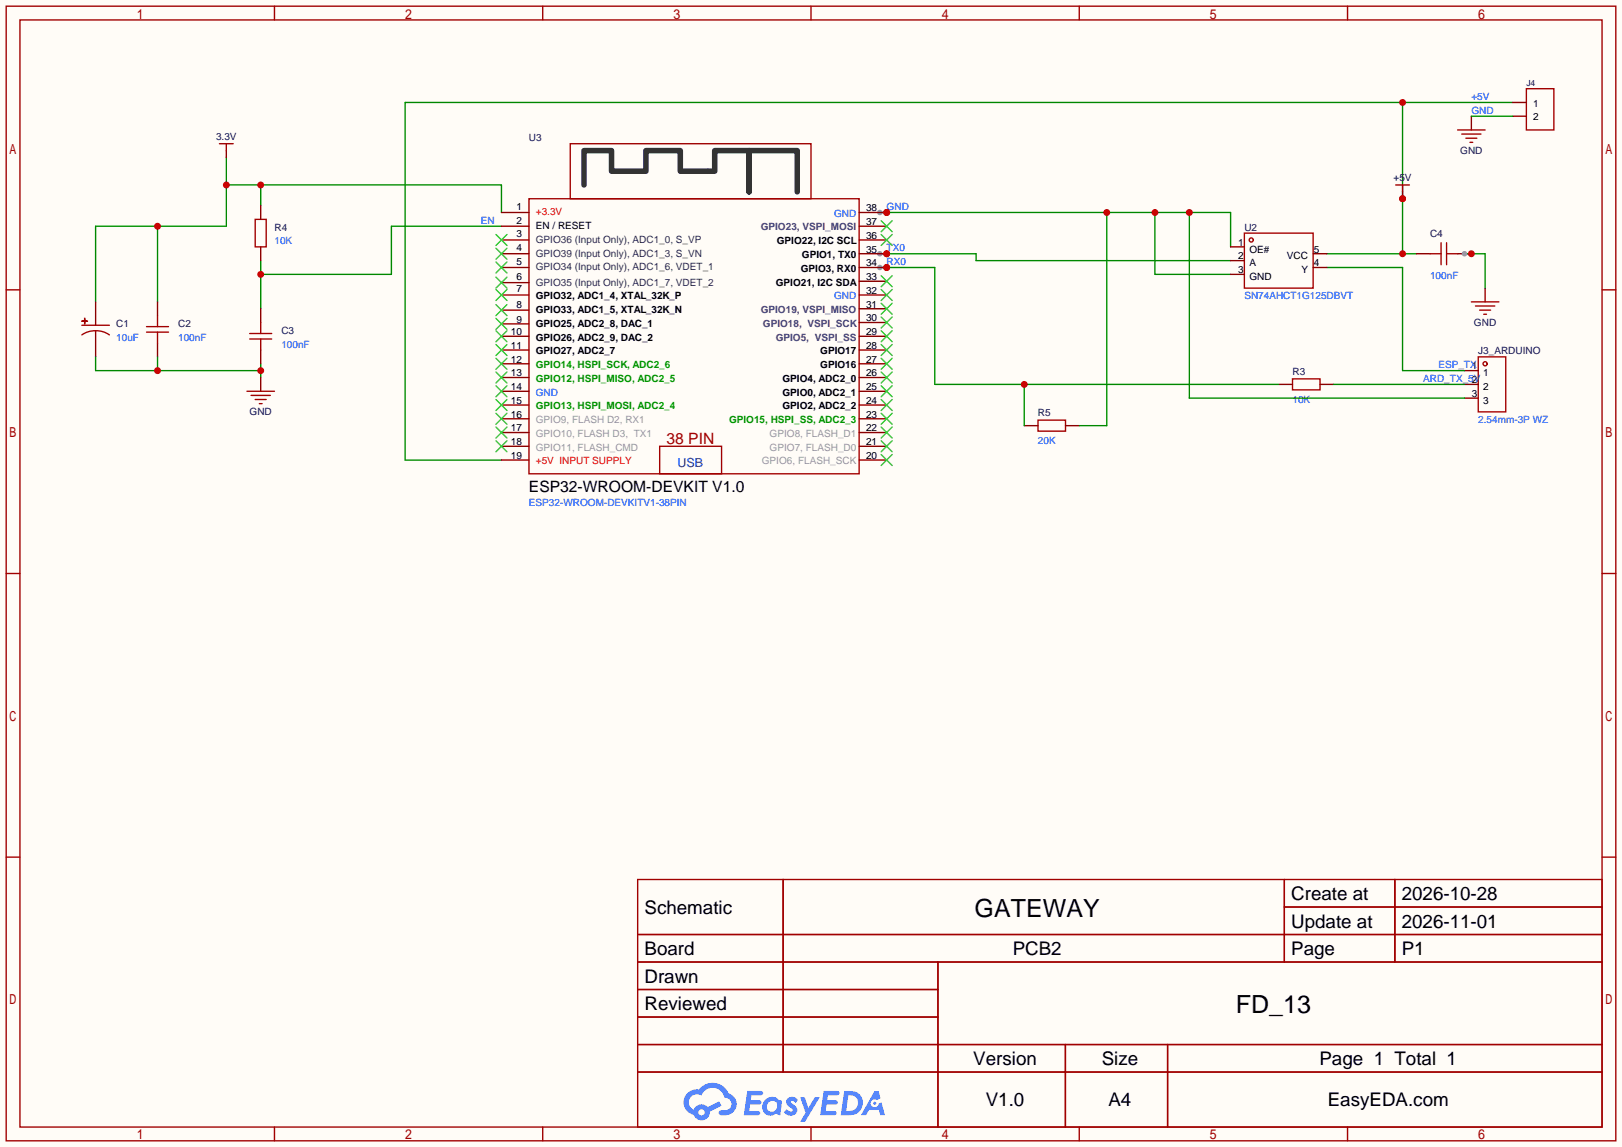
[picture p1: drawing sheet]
<svg xmlns="http://www.w3.org/2000/svg" width="299mm" height="212mm" viewBox="0 0 299 212" stroke-linecap="round" stroke-linejoin="round" font-family="sans-serif">
<path d="M0 0h299.5v211.8h-299.5z" fill="#fffcf7"/>
<g fill="none" stroke="#a10000" stroke-width=".25">
<path d="M1.1 1.1h297.2v209.6h-297.2zM3.7 3.7h292.1v204.5h-292.1zM50.7 1.1v2.6M100.2 1.1v2.6M149.7 1.1v2.6M199.3 1.1v2.6M248.8 1.1v2.6M1.1 53.5h2.6M295.8 53.5h2.5M1.1 105.9h2.6M295.8 105.9h2.5M1.1 158.3h2.6"/>
<path d="M295.8 158.3h2.5M117.7 162.4h178.1v45.8h-178.1zM117.7 172.6h178.1M117.7 177.7h178.1M144.6 162.4v35.6M173.2 177.7v30.5M237.1 162.4v15.3M237.1 167.5h58.7M257.5 162.4v15.3M117.7 182.8h55.5M117.7 192.9h178.1M117.7 187.8h55.5"/>
<path d="M117.7 198h178.1M196.7 192.9v15.3M215.6 192.9v15.3M50.7 208.2v2.5M100.2 208.2v2.5M149.7 208.2v2.5M199.3 208.2v2.5M248.8 208.2v2.5"/>
</g>
<g fill="#5487ff">
<path d="M145.5 202.8a1.3 1.3 0 0 1 1.8 .3l-.4 .6a.54 .54 0 0 0-.9-.2l.1 .2a1.58 1.58 0 0 1 1.1 1.6 1.43 1.43 0 0 1-2.5 .1l.5-.6a.64 .64 0 0 0 .5 .5 .64 .64 0 0 0 .7-.3l-.2-.2a1.6 1.6 0 0 1-1-1.6z"/>
<path d="M147.7 202.7h.9l.7 1.9 1.1-1.9h.9l-2.7 4.5h-.9l1-1.7z"/>
<path d="M138 201.5h1.6a1.31 1.31 0 0 1 1.2 .2 .4 .4 0 0 1-.3 .6h-1.8l-.1 .9h1.6a.4 .4 0 0 1 .4 .4 .4 .4 0 0 1-.4 .4h-1.7l-.2 1.2h.8a1.23 1.23 0 0 1 1.2 .2 .39 .39 0 0 1-.3 .6h-2.7z"/>
<path d="M152.1 201.5h1.6a1.32 1.32 0 0 1 1.3 .2 .39 .39 0 0 1-.4 .6h-1.7l-.2 .9h1.7a.4 .4 0 0 1 .3 .4 .4 .4 0 0 1-.4 .4h-1.7l-.2 1.2h.8a1.23 1.23 0 0 1 1.2 .2 .39 .39 0 0 1-.3 .6h-2.7z"/>
<path d="M161.5 201.5h.7l.4 1.3-.7 .4a.75 .75 0 0 0-1.1 .3 .75 .75 0 0 0 .5 1 .75 .75 0 0 0 .9-.6l.6-.3 .6 2.4h-.9l-.2-1h-1.9l-.5 1h-.9z"/>
<path d="M155.9 201.5l-.7 4.5h1.5a2.27 2.27 0 0 0 2.6-2.3 2.27 2.27 0 0 0-2.7-2.2zM156.6 202.3a1.5 1.5 0 0 1 1.8 1.5 1.5 1.5 0 0 1-1.9 1.4h-.3z"/>
<path d="M141.3 203.1a1.62 1.62 0 0 0-.4 2.1 1.62 1.62 0 0 0 2 .7l.4-.3 .3 .3 .5 .1 .3-2.5-.2-.3h-.4a1.58 1.58 0 0 0-2.5-.1zM141.9 203.6a.99 .99 0 0 1 1.6 .3 .99 .99 0 0 1-.9 1.4 .94 .94 0 0 1-1-.5 .94 .94 0 0 1 .3-1.2z"/>
<path d="M126.9 201.9a2.37 2.37 0 0 0 1.2 4 1.54 1.54 0 0 0 1.7 1 1.54 1.54 0 0 0 1.3-1.6l2.1-1.1-.5-.8-2 1.1a1.57 1.57 0 0 0-2.6 .4 1.5 1.5 0 0 1-.8-2.1 1.5 1.5 0 0 1 2.2-.5 2.23 2.23 0 0 1 2.3-1.4 2.23 2.23 0 0 1 2 1.8 1.16 1.16 0 0 1 1.2 1.1 1.16 1.16 0 0 1-1 1.3h-.7a.47 .47 0 0 0-.6 .3 .47 .47 0 0 0 .4 .6 2.23 2.23 0 0 0 2.3-.7 2.23 2.23 0 0 0 .4-2.3 2.16 2.16 0 0 0-1.3-1.1 3.2 3.2 0 0 0-5.4-.7l-1.2 .1zM129 205.4a.58 .58 0 0 1 1.1 0 .58 .58 0 0 1-1.1 0z"/>
<circle cx="161.5" cy="203.8" r=".28"/>
</g>
<path d="M41.8 29.1v12.7h-24.1v14M41.8 34.2h50.8v5M48.1 34.2v3.8M29.1 41.8v14" fill="none" stroke="#008700" stroke-width=".25"/>
<g fill="#c00">
<circle cx="41.8" cy="34.2" r=".63"/>
<circle cx="29.1" cy="41.8" r=".63"/>
<circle cx="48.1" cy="34.2" r=".63"/>
</g>
<path d="M17.7 55.8v4.3M29.1 55.8v2.5M17.7 61.1v4.8M29.1 63.4v2.5M189.1 78.6h2.5M196.7 78.6h2.6M236.1 71h2.5M243.7 71h2.6M270.4 68.5h2.5M270.4 71h2.5M270.4 73.5h2.5" fill="none" stroke="#870000" stroke-width=".25"/>
<g fill="none" stroke="#a10000" stroke-width=".25">
<path d="M15.1 59.3h1zM15.6 58.8v1zM29.1 58.3v2M15.1 61.8a4.6 4.6 0 0 1 5.1 0M15.1 60.1h5.1M27.1 61.3h4M27.1 60.3h4M29.1 61.3v2.1M191.6 77.6h5.1v2h-5.1zM238.6 70h5.1v2h-5.1zM272.9 65.9h5.1v10.2h-5.1z"/>
<circle cx="274.2" cy="67.2" r=".38"/>
</g>
<path d="M162.4 49.4h10.2v21.6h63.5M189.1 71v7.6" fill="none" stroke="#008700" stroke-width=".25"/>
<g fill="#c00">
<circle cx="189.1" cy="71" r=".63"/>
<circle cx="163.7" cy="49.4" r=".63"/>
</g>
<circle cx="162.4" cy="49.4" r=".51" fill="#999"/>
<path d="M162.4 39.2h64.8v6.4M204.3 39.2v39.4h-5M213.2 39.2v11.5h14M219.6 39.2v34.3h50.8" fill="none" stroke="#008700" stroke-width=".25"/>
<g fill="#c00">
<circle cx="213.2" cy="39.2" r=".63"/>
<circle cx="219.6" cy="39.2" r=".63"/>
<circle cx="204.3" cy="39.2" r=".63"/>
<circle cx="163.7" cy="39.2" r=".63"/>
</g>
<circle cx="162.4" cy="39.2" r=".51" fill="#999"/>
<path d="M17.7 65.9v2.6h30.4M29.1 65.9v2.6M48.1 67.2v2.5" fill="none" stroke="#008700" stroke-width=".25"/>
<g fill="#c00">
<circle cx="48.1" cy="68.5" r=".63"/>
<circle cx="29.1" cy="68.5" r=".63"/>
</g>
<path d="M48.1 48.1v8.9M92.6 41.8h-20.3v8.9h-24.2" fill="none" stroke="#008700" stroke-width=".25"/>
<circle cx="48.1" cy="50.7" r=".63" fill="#c00"/>
<path d="M259 18.9v28M279.3 18.9h-204.5v66.1h17.8M245 46.9h16.5" fill="none" stroke="#008700" stroke-width=".25"/>
<g fill="#c00">
<circle cx="259" cy="18.9" r=".63"/>
<circle cx="259" cy="36.7" r=".63"/>
<circle cx="259" cy="46.9" r=".63"/>
</g>
<path d="M41.8 27.8v1.3M48.1 38v2.5M48.1 45.6v2.5M48.1 57v2.6M261.5 46.9h2.5M269.1 46.9h2.6M48.1 64.6v2.6" fill="none" stroke="#870000" stroke-width=".25"/>
<path d="M40.5 26.5h2.6M41.8 26.5v1.3M47.1 40.5h2v5.1h-2zM48.1 59.6v2M264 46.9h2.1M266.1 44.8v4.1M267.1 46.9h2M267.1 44.8v4.1M46.1 61.6h4.1M46.1 62.6h4.1M48.1 62.6v2" fill="none" stroke="#a10000" stroke-width=".25"/>
<path d="M162.4 46.9h17.8v1.2h47" fill="none" stroke="#008700" stroke-width=".25"/>
<circle cx="163.7" cy="46.9" r=".63" fill="#c00"/>
<circle cx="162.4" cy="46.9" r=".51" fill="#999"/>
<path d="M245 49.4h14v19.1h11.4M270.4 46.9h3.8v6.3M246.3 71h24.1" fill="none" stroke="#008700" stroke-width=".25"/>
<path d="M271.7 21.5v2.5M227.2 45.6h2.5M227.2 48.1h2.5M227.2 50.7h2.5M242.4 49.4h2.6M242.4 46.9h2.6M274.2 53.2v2.6" fill="none" stroke="#870000" stroke-width=".25"/>
<g fill="none" stroke="#a10000" stroke-width=".25">
<path d="M269.1 24h5.1M269.9 24.8h3.5M270.6 25.5h2.1M271.4 26.3h.5M229.7 43.1h12.7v10.1h-12.7zM271.7 55.8h5M272.4 56.5h3.6M273.2 57.3h2M273.9 58h.5"/>
<circle cx="231" cy="44.3" r=".38"/>
</g>
<circle cx="271.7" cy="46.9" r=".63" fill="#c00"/>
<circle cx="270.4" cy="46.9" r=".51" fill="#999"/>
<path d="M259 35.4v1.3" fill="none" stroke="#870000" stroke-width=".25"/>
<circle cx="259" cy="36.7" r=".63" fill="#c00"/>
<path d="M281.8 16.4h5.1v7.6h-5.1zM97.7 36.7h60.9v50.8h-60.9zM257.7 34.2h2.5M259 34.2v1.2" fill="none" stroke="#a10000" stroke-width=".25"/>
<g fill="none" stroke="#870000" stroke-width=".25">
<path d="M279.3 18.9h2.5M92.6 39.2h5.1M279.3 21.5h2.5M92.6 41.8h5.1M92.6 44.3h5.1M92.6 46.9h5.1M92.6 49.4h5.1M92.6 52.2h5.1M92.6 54.5h5.1M92.6 57.3h5.1M92.6 59.8h5.1M158.6 49.4h5.1"/>
<path d="M158.6 54.5h5.1M158.6 59.6h5.1M158.6 57h5.1M158.6 51.9h5.1M92.6 62.1h5.1M92.6 64.6h5.1M92.6 67.2h5.1M92.6 69.7h5.1M92.6 72.3h5.1M92.6 74.8h5.1M92.6 77.3h5.1M92.6 79.9h5.1"/>
<path d="M158.6 62.1h5.1M158.6 64.6h5.1M158.6 67.2h5.1M158.6 69.7h5.1M158.6 72.3h5.1M158.6 74.8h5.1M158.6 77.3h5.1M158.6 79.9h5.1M92.6 82.4h5.1M92.6 85h5.1M158.6 82.4h5.1M158.6 85h5.1"/>
</g>
<path d="M271.7 21.5h7.6" fill="none" stroke="#008700" stroke-width=".25"/>
<g fill="none" stroke="#3c3" stroke-width=".25">
<path d="M91.6 43.3l2 2M91.6 45.8l2 2.1M91.6 48.4l2 2M91.6 51.2l2 2M91.6 53.5l2 2M91.6 56.3l2 2M91.6 58.8l2 2M93.6 43.3l-2 2M93.6 45.8l-2 2.1M93.6 48.4l-2 2M93.6 51.2l-2 2M93.6 53.5l-2 2"/>
<path d="M93.6 56.3l-2 2M93.6 58.8l-2 2M162.7 58.5l2 2.1M162.7 56l2 2M162.7 53.5l2 2M162.7 50.9l2 2.1M164.7 58.5l-2 2.1M164.7 56l-2 2M164.7 53.5l-2 2M164.7 50.9l-2 2.1M91.6 61.1l2 2M91.6 63.6l2 2.1"/>
<path d="M91.6 66.2l2 2M91.6 68.7l2 2M91.6 71.2l2 2.1M91.6 73.8l2 2M91.6 76.3l2 2.1M91.6 78.9l2 2M93.6 61.1l-2 2M93.6 63.6l-2 2.1M93.6 66.2l-2 2M93.6 68.7l-2 2M93.6 71.2l-2 2.1M93.6 73.8l-2 2"/>
<path d="M93.6 76.3l-2 2.1M93.6 78.9l-2 2M162.7 78.9l2 2M162.7 76.3l2 2.1M162.7 73.8l2 2M162.7 71.2l2 2.1M162.7 68.7l2 2M162.7 66.2l2 2M162.7 63.6l2 2.1M162.7 61.1l2 2M164.7 78.9l-2 2M164.7 76.3l-2 2.1"/>
<path d="M164.7 73.8l-2 2M164.7 71.2l-2 2.1M164.7 68.7l-2 2M164.7 66.2l-2 2M164.7 63.6l-2 2.1M164.7 61.1l-2 2M91.6 81.4l2 2M93.6 81.4l-2 2M162.7 83.9l2 2.1M162.7 81.4l2 2M164.7 83.9l-2 2.1M164.7 81.4l-2 2"/>
</g>
<circle cx="163.7" cy="49.4" r=".63" fill="#c00"/>
<path d="M158.6 46.9h5.1" fill="none" stroke="#870000" stroke-width=".25"/>
<circle cx="163.7" cy="46.9" r=".63" fill="#c00"/>
<path d="M158.6 39.2h5.1M158.6 44.3h5.1M158.6 41.8h5.1" fill="none" stroke="#870000" stroke-width=".25"/>
<path d="M162.7 43.3l2 2M162.7 40.8l2 2M164.7 43.3l-2 2M164.7 40.8l-2 2" fill="none" stroke="#3c3" stroke-width=".25"/>
<circle cx="163.7" cy="39.2" r=".63" fill="#c00"/>
<path d="M105.3 26.5h44.4v10.2h-44.4zM45.6 72.3h5.1M46.4 73h3.5M47.1 73.8h2M47.9 74.5h.5M121.8 82.4h11.4v5.1h-11.4z" fill="none" stroke="#a10000" stroke-width=".25"/>
<path d="M107.8 34.2v-6.4h5.1v3.8h6.4v-3.8h6.3v3.8h6.4v-3.8h6.3v7.6v-7.6h8.9v7.6" fill="none" stroke="#333" stroke-width="1"/>
<path d="M48.1 69.7v2.6" fill="none" stroke="#870000" stroke-width=".25"/>
<g font-size="4.6">
<text x="179.9" y="169.4">GATEWAY</text>
<text x="228.2" y="187.1">FD_13</text>
</g>
<g font-size="3.5">
<text x="238.4" y="166.2">Create at</text>
<text x="258.8" y="166.2">2026-10-28</text>
<text x="119" y="168.8">Schematic</text>
<text x="238.4" y="171.3">Update at</text>
<text x="258.8" y="171.3">2026-11-01</text>
<text x="119" y="176.4">Board</text>
<text x="187" y="176.4">PCB2</text>
<text x="238.4" y="176.4">Page</text>
<text x="258.8" y="176.4">P1</text>
<text x="119" y="181.5">Drawn</text>
<text x="119" y="186.6">Reviewed</text>
<text x="179.7" y="196.7">Version</text>
<text x="203.4" y="196.7">Size</text>
<text x="243.6" y="196.7">Page 1 Total 1</text>
<text x="182" y="204.3">V1.0</text>
<text x="204.7" y="204.3">A4</text>
<text x="245.1" y="204.3">EasyEDA.com</text>
</g>
<text font-size="2.9" fill="#a00000" x="123.1" y="82">38 PIN</text>
<text font-size="2.9" x="97.7" y="90.9">ESP32-WROOM-DEVKIT V1.0</text>
<text font-size="2.3" fill="#00c" x="125.1" y="86.3">USB</text>
<g font-size="1.8" fill="#00f">
<text x="271.7" y="18.5">+5V</text>
<text x="271.7" y="21">GND</text>
<text x="88.8" y="41.3">EN</text>
<text x="154" y="40">GND</text>
<text x="163.7" y="38.8">GND</text>
<text x="50.7" y="45.1">10K</text>
<text x="163.7" y="46.4">TX0</text>
<text x="163.7" y="48.9">RX0</text>
<text x="264" y="51.5">100nF</text>
<text x="154" y="55.3">GND</text>
<text x="229.7" y="55.3">SN74AHCT1G125DBVT</text>
<text x="21.5" y="62.9">10uF</text>
<text x="32.9" y="62.9">100nF</text>
<text x="51.9" y="64.2">100nF</text>
<text x="262.8" y="70.5">ARD_TX_5V</text>
<text x="265.6" y="68">ESP_TX</text>
<text x="98.9" y="73.1">GND</text>
<text x="238.6" y="74.3">10K</text>
<text x="191.6" y="82">20K</text>
<text x="272.9" y="78.2">2.54mm-3P WZ</text>
<text x="97.7" y="93.4">ESP32-WROOM-DEVKITV1-38PIN</text>
</g>
<g font-size="1.8">
<text x="283.1" y="19.7">1</text>
<text x="283.1" y="22.2">2</text>
<text x="95.4" y="38.8">1</text>
<text x="95.4" y="41.3">2</text>
<text x="159.9" y="41.6">37</text>
<text x="159.9" y="39">38</text>
<text x="95.4" y="43.9">3</text>
<text x="95.4" y="46.4">4</text>
<text x="98.9" y="42.3">EN / RESET</text>
<text x="143.4" y="45.1">GPIO22, I2C SCL</text>
<text x="148.1" y="47.6">GPIO1, TX0</text>
<text x="159.9" y="46.6">35</text>
<text x="159.9" y="44.1">36</text>
<text x="228.6" y="45.4">1</text>
<text x="228.6" y="47.9">2</text>
<text x="230.7" y="46.6">OE#</text>
<text x="237.6" y="47.9">VCC</text>
<text x="242.6" y="46.6">5</text>
<text x="95.4" y="48.9">5</text>
<text x="95.4" y="51.7">6</text>
<text x="143.2" y="52.7">GPIO21, I2C SDA</text>
<text x="147.8" y="50.2">GPIO3, RX0</text>
<text x="159.9" y="51.7">33</text>
<text x="159.9" y="49.2">34</text>
<text x="228.6" y="50.4">3</text>
<text x="230.7" y="49.2">A</text>
<text x="230.7" y="51.7">GND</text>
<text x="240.3" y="50.4">Y</text>
<text x="242.6" y="49.2">4</text>
<text x="95.4" y="54">7</text>
<text x="95.4" y="56.8">8</text>
<text x="95.4" y="59.6">9</text>
<text x="98.9" y="55.3">GPIO32, ADC1_4, XTAL_32K_P</text>
<text x="98.9" y="57.8">GPIO33, ADC1_5, XTAL_32K_N</text>
<text x="159.9" y="59.3">30</text>
<text x="159.9" y="56.8">31</text>
<text x="159.9" y="54.3">32</text>
<text x="94.3" y="61.9">10</text>
<text x="94.3" y="64.4">11</text>
<text x="98.9" y="60.4">GPIO25, ADC2_8, DAC_1</text>
<text x="98.9" y="62.9">GPIO26, ADC2_9, DAC_2</text>
<text x="98.9" y="65.5">GPIO27, ADC2_7</text>
<text x="151.4" y="65.4">GPIO17</text>
<text x="159.9" y="64.4">28</text>
<text x="159.9" y="61.9">29</text>
<text x="94.3" y="67">12</text>
<text x="94.3" y="69.5">13</text>
<text x="144.5" y="70.5">GPIO4, ADC2_0</text>
<text x="151.4" y="68">GPIO16</text>
<text x="159.9" y="69.5">26</text>
<text x="159.9" y="67">27</text>
<text x="271.8" y="68.2">1</text>
<text x="271.8" y="70.8">2</text>
<text x="273.9" y="69.5">1</text>
<text x="94.3" y="72">14</text>
<text x="94.3" y="74.6">15</text>
<text x="94.3" y="77.1">16</text>
<text x="144.5" y="75.6">GPIO2, ADC2_2</text>
<text x="144.5" y="73">GPIO0, ADC2_1</text>
<text x="159.9" y="77.1">23</text>
<text x="159.9" y="74.6">24</text>
<text x="159.9" y="72">25</text>
<text x="271.8" y="73.3">3</text>
<text x="273.9" y="72">2</text>
<text x="273.9" y="74.6">3</text>
<text x="94.3" y="79.7">17</text>
<text x="94.3" y="82.2">18</text>
<text x="159.9" y="82.2">21</text>
<text x="159.9" y="79.7">22</text>
<text x="94.3" y="84.7">19</text>
<text x="159.9" y="84.7">20</text>
</g>
<g font-size="1.8" fill="#000080">
<text x="39.9" y="25.8">3.3V</text>
<text x="97.7" y="26.1">U3</text>
<text x="269.6" y="28.4">GND</text>
<text x="257.3" y="33.4">+5V</text>
<text x="50.7" y="42.6">R4</text>
<text x="229.7" y="42.6">U2</text>
<text x="264" y="43.9">C4</text>
<text x="21.5" y="60.4">C1</text>
<text x="32.9" y="60.4">C2</text>
<text x="51.9" y="61.6">C3</text>
<text x="272.1" y="60.1">GND</text>
<text x="272.9" y="65.5">J3_ARDUINO</text>
<text x="238.6" y="69.3">R3</text>
<text x="46.1" y="76.6">GND</text>
<text x="191.6" y="76.9">R5</text>
</g>
<g font-size="1.8" fill="#f00">
<text x="98.9" y="39.8">+3.3V</text>
<text x="98.9" y="85.8">+5V INPUT SUPPLY</text>
</g>
<g font-size="1.8" fill="#333">
<text x="98.9" y="44.9">GPIO36 (Input Only), ADC1_0, S_VP</text>
<text x="98.9" y="47.4">GPIO39 (Input Only), ADC1_3, S_VN</text>
<text x="98.9" y="50">GPIO34 (Input Only), ADC1_6, VDET_1</text>
<text x="98.9" y="52.8">GPIO35 (Input Only), ADC1_7, VDET_2</text>
</g>
<g font-size="1.8" fill="#609">
<text x="140.5" y="42.6">GPIO23, VSPI_MOSI</text>
<text x="140.5" y="57.8">GPIO19, VSPI_MISO</text>
<text x="140.9" y="60.3">GPIO18, VSPI_SCK</text>
<text x="143.2" y="62.9">GPIO5, VSPI_SS</text>
</g>
<g font-size="1.8" fill="#090">
<text x="98.9" y="68">GPIO14, HSPI_SCK, ADC2_6</text>
<text x="98.9" y="70.5">GPIO12, HSPI_MISO, ADC2_5</text>
<text x="98.9" y="75.6">GPIO13, HSPI_MOSI, ADC2_4</text>
<text x="134.6" y="78.1">GPIO15, HSPI_SS, ADC2_3</text>
</g>
<g font-size="1.8" fill="#999">
<text x="98.9" y="78.2">GPIO9, FLASH D2, RX1</text>
<text x="98.9" y="80.7">GPIO10, FLASH D3, TX1</text>
<text x="98.9" y="83.2">GPIO11, FLASH_CMD</text>
<text x="142.1" y="83.2">GPIO7, FLASH_D0</text>
<text x="142.1" y="80.7">GPIO8, FLASH_D1</text>
<text x="140.7" y="85.7">GPIO6, FLASH_SCK</text>
</g>
<text font-size="1.6" fill="#000080" x="281.8" y="15.9">J4</text>
</svg>
